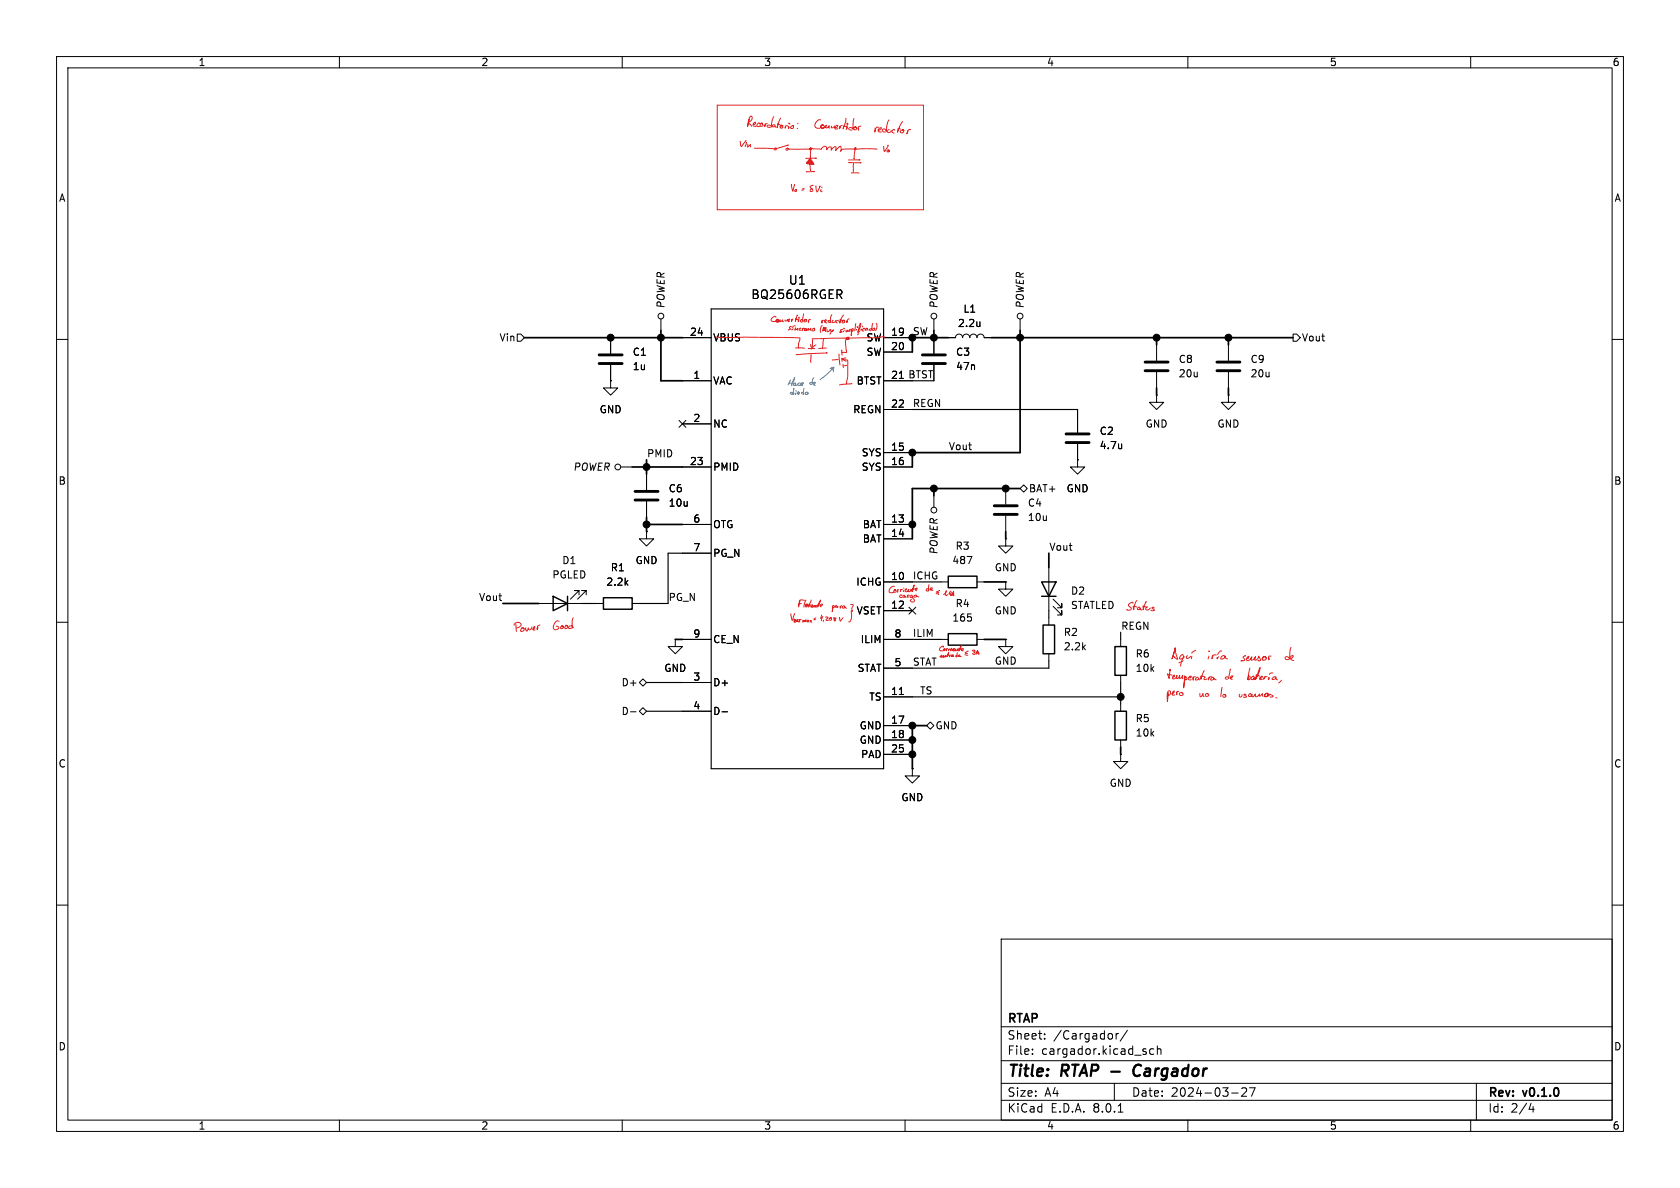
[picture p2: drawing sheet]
<svg xmlns="http://www.w3.org/2000/svg" width="297mm" height="210mm" viewBox="0 0 297 210" stroke-linecap="round" stroke-linejoin="round" font-family="sans-serif">
<g fill="none" stroke="#000" stroke-width=".18">
<path d="M10 10h277v190h-277zM12 12h273v186h-273zM60 10v2M110 10v2M160 10v2M210 10v2M260 10v2M10 60h2M91.4 59.1h.7l.6 .6-.6 .6h-.7zM107.9 59.7v2.8M116.8 56.4v2M120.6 59.7h5.1"/>
<path d="M148 51.2h.6l.2 .3-.1 .5h-.7M148.3 52l.5 .8M156.2 59.7h5.1M165.1 56.4v2M165.1 59.7v2.8M167.6 59.7h1.3a.64 .64 0 0 1 .6-.6 .64 .64 0 0 1 .7 .6 .64 .64 0 0 1 .6-.6 .64 .64 0 0 1 .6 .6 .64 .64 0 0 1 .7-.6 .64 .64 0 0 1 .6 .6 .64 .64 0 0 1 .7-.6 .64 .64 0 0 1 .6 .6h1.3M173.2 56.9v.8M173.2 57.6v.1M180.3 56.4v2M228.6 59.1h.6l.7 .6-.7 .6h-.6zM285 60h2M107.9 67.3v1.3h1.3l-1.3 1.3-1.2-1.3h1.2"/>
<path d="M107.9 67.3h.1M107.9 64.5v2.8M120 74.3l1.3 1.2M120.6 67.3h5.1M120.6 74.9h5.1M121.3 74.3l-1.3 1.2M156.2 67.3h5.1M156.2 62.2h5.1M156.2 72.4h5.1M165.1 64.5v2.8M190.5 73.7v2.8M190.5 78.5v2.8"/>
<path d="M198.3 78.5v.8M198.3 79.2l-.1 .1M204.5 69.9v1.2h1.2l-1.2 1.3-1.3-1.3h1.3M204.5 69.9h.1M204.5 61v2.8M204.5 65.8v2.8M217.2 69.9v1.2h1.2l-1.2 1.3-1.3-1.3h1.3M217.2 69.9h.1M217.2 61v2.8M217.2 65.8v2.8M109.7 82.6h2.1M114.3 94v1.3h1.3l-1.3 1.2-1.3-1.2h1.3"/>
<path d="M114.3 94h.1M114.3 83.8v2.8M114.3 88.6v2.8M120.6 92.7h5.1M120.6 82.6h5.1M120.6 97.8h5.1M156.2 92.7h5.1M156.2 95.3h5.1M156.2 80h5.1M156.2 82.6h5.1M165.1 87.6v2.1M171 98.4h.8l-.5 1.2"/>
<path d="M177.8 95.3v1.2h1.3l-1.3 1.3-1.3-1.3h1.3M177.8 95.3h.1M177.8 86.4v2.8M177.8 91.2v2.8M180.3 86.4l.7-.7 .6 .7-.6 .6zM190.5 81.3v1.3h1.3l-1.3 1.2-1.3-1.2h1.3M190.5 81.3h.1M10 110h2M95.2 106.7h7.7M102.4 105.2v-.8h-.8h.8l-1.6 1.5M103.6 105.2v-.8h-.7h.7l-1.5 1.5M105.4 106.7h1.3"/>
<path d="M111.8 106.7h1.2M119.4 113v1.3h1.2l-1.2 1.3-1.3-1.3h1.3M119.4 113h.1M120.6 113h5.1M156.2 102.9h5.1M156.2 108h5.1M156.2 118.1h5.1M156.2 113h5.1M160.7 107.3l1.2 1.3M161.9 107.3l-1.2 1.3M166.4 102.9h1.2M166.4 113h1.2"/>
<path d="M172.7 102.9h1.3M172.7 113h1.3M177.8 102.9v1.2h1.3l-1.3 1.3-1.3-1.3h1.3M177.8 102.9h.1M177.8 113v1.3h1.3l-1.3 1.3-1.3-1.3h1.3M177.8 113h.1M185.4 100.3v7.7M185.4 109.2v1.3M185.4 115.6v1.2M186.2 107.2l1.5 1.5v-.7v.7h-.8M186.2 105.9l1.5 1.5v-.7v.7h-.8M198.1 113v1.3"/>
<path d="M198.1 119.4v1.3M285 110h2M111.5 125.8h.9M113 125.7l.7-.6 .6 .6-.6 .7zM113 120.7l.7-.7 .6 .7-.6 .6zM120.6 120.7h5.1M120.6 125.7h5.1M127.7 125.8h.9M156.2 123.2h5.1M156.2 128.3h5.1M156.2 130.8h5.1M156.2 133.4h5.1"/>
<path d="M159 122.8h.7M161.3 135.9v1.3h1.3l-1.3 1.2-1.3-1.2h1.3M161.3 135.9h.1M164.5 127.6l.6 .7-.6 .6-.7-.6zM198.1 133.4v1.2h1.3l-1.3 1.3-1.3-1.3h1.3M198.1 133.4h.1M198.1 124.5v1.2M198.1 130.8v1.3M10 160h2M285 160h2M177 166h108v32h-108zM60 198v2"/>
<path d="M110 198v2M160 198v2M177 194.5h108M177 191.5h108M177 187.5h108M177 181.5h108M182.5 186.3v.1M182.5 185.5v.1M184.7 183.6v.1M184.7 182.8v.1M197 191.5v3M197.3 182.7v1"/>
<path d="M197.7 196.6h.8M197.7 182.7l-.2 .1-.2 .2M199.3 182.1l-1.3 2M204 185.5l-.5-.1-.3 .3v.4l.2 .2h.6M204.6 185.5l.2-.1 .4 .1v.9M204.6 184.9v1.5M210 198v2M217.7 193.2h1.2M219.5 192.4l.6-.1 .2 .1 .1 .3-.9 1.1h.9M220.9 192.3h1l-.7 1.5M260 198v2M261 191.5v6.5"/>
<path d="M270.7 195l-.4 1.1h.9M271 195.6v1"/>
<circle cx="116.8" cy="55.9" r=".51"/>
<circle cx="165.1" cy="55.9" r=".51"/>
<circle cx="180.3" cy="55.9" r=".51"/>
<circle cx="109.2" cy="82.6" r=".51"/>
<circle cx="165.1" cy="90.2" r=".51"/>
</g>
<path d="M201.4 188.2a1.13 1.13 0 0 0-1 .7 1.13 1.13 0 0 0 .2 1.2l.3 .1 .5-.1" fill="none" stroke="#000" stroke-width=".4"/>
<path d="M97.8 105.4l2.5 1.3-2.5 1.3zM100.3 105.4v2.6M106.7 105.7h5.1v2h-5.1zM167.6 101.9h5.1v2h-5.1zM167.6 112h5.1v2h-5.1zM184.1 102.9h2.6l-1.3 2.5zM184.1 105.4h2.6M184.4 110.5h2v5.1h-2zM197.1 114.3h2v5.1h-2zM197.1 125.7h2v5.1h-2z" fill="none" stroke="#000" stroke-width=".25"/>
<g fill="none" stroke="#000" stroke-width=".51">
<path d="M105.9 64.3h4.1M105.9 62.7h4.1M163.1 64.3h4M163.1 62.7h4M188.5 76.7h4M188.5 78.2h4M202.4 64h4.1M202.4 65.5h4.1M215.1 64h4.1M215.1 65.5h4.1M112.3 88.4h4M112.3 86.9h4"/>
<path d="M175.8 89.4h4M175.8 90.9h4"/>
</g>
<g fill="none" stroke="#000" stroke-width=".2">
<path d="M125.7 54.6h30.5v81.3h-30.5zM161.3 72.4h29.2v1.3M161.3 67.3h3.8M120.6 97.8h-2.5v8.9h-5.1M102.9 106.7h2.5M161.3 102.9h5.1M161.3 113h5.1M185.4 116.8v1.3h-24.1M185.4 108v1.2M198.1 111.8v1.2M114.3 120.7h6.3M114.3 125.7h6.3"/>
<path d="M161.3 123.2h36.8M198.1 120.7v3.8"/>
</g>
<g fill="none" stroke="#000" stroke-width=".3">
<path d="M92.7 59.7h27.9M116.8 58.4v8.9h3.8M165.1 58.4v1.3M167.6 59.7h-6.3v2.5M175.3 59.7h53.3M180.3 58.4v21.6h-19v2.6M204.5 59.7v1.3M217.2 59.7v1.3M204.5 68.6v1.3M217.2 68.6v1.3M111.8 82.6h8.8M114.3 81.3v2.5"/>
<path d="M114.3 91.4v2.6M114.3 92.7h6.3M165.1 86.4v1.2M177.8 94v1.3M180.3 86.4h-19v8.9M185.4 97.8v2.5M88.9 106.7h6.3M119.4 113h1.2M174 113h3.8M174 102.9h3.8M163.8 128.3h-2.5v7.6M198.1 132.1v1.3"/>
</g>
<g fill="#000" stroke="#000" stroke-width=".18">
<circle cx="107.9" cy="59.7" r=".61"/>
<circle cx="116.8" cy="59.7" r=".61"/>
<circle cx="161.3" cy="59.7" r=".61"/>
<circle cx="165.1" cy="59.7" r=".61"/>
<circle cx="180.3" cy="59.7" r=".61"/>
<circle cx="204.5" cy="59.7" r=".61"/>
<circle cx="217.2" cy="59.7" r=".61"/>
<circle cx="114.3" cy="82.5" r=".61"/>
<circle cx="114.3" cy="92.7" r=".61"/>
<circle cx="161.3" cy="92.7" r=".61"/>
<circle cx="161.3" cy="80" r=".61"/>
<circle cx="165.1" cy="86.4" r=".61"/>
<circle cx="177.8" cy="86.4" r=".61"/>
<circle cx="161.3" cy="130.8" r=".61"/>
<circle cx="161.3" cy="133.3" r=".61"/>
<circle cx="161.3" cy="128.3" r=".61"/>
<circle cx="198.1" cy="123.2" r=".61"/>
</g>
<g fill="none" stroke="#e02020" stroke-width=".18">
<path d="M126.8 18.6h36.5v18.5h-36.5zM131.9 24.8l-.8 1.1a.78 .78 0 0 1-.3-.9M131.9 25.2l-.2 .7 .1-.1M132.2 25.5l-.1 .5 .6-.5v.5M132.5 21.1l-.3 1.3 .1-.8a1.09 1.09 0 0 1 .5-1.1 .79 .79 0 0 1-.5 1.2l.5 .6M133.3 22l.2-.1a.16 .16 0 0 0 .1-.2 .16 .16 0 0 0-.2-.1 .38 .38 0 0 0-.3 .5 .38 .38 0 0 0 .6 .2M133.4 26.2l3.4 .1M134.3 21.8h-.1a.33 .33 0 0 0-.4 .2 .33 .33 0 0 0 .2 .4 .33 .33 0 0 0 .4-.1h.1M134.8 21.9a.26 .26 0 0 0-.4 0 .26 .26 0 0 0 .1 .4 .26 .26 0 0 0 .3-.3l-.1-.2-.1 .1M135.7 21.9a.42 .42 0 0 0-.5 .5l.1-.5M136.8 20.7v-.1a2.88 2.88 0 0 0-.4 1.8 .37 .37 0 0 0-.4-.3 .37 .37 0 0 0-.3 .3l.5 .1M137 22.2a.23 .23 0 0 0-.3-.2 .23 .23 0 0 0-.1 .4l.4-.1 .3 .2"/>
<path d="M137.2 26.2a.19 .19 0 0 1-.1 .3 .19 .19 0 0 1-.2-.1 .19 .19 0 0 1 .2-.2l.1 .1M138 20.9l-.6 1.7v-.7l.5 .2M138.4 22.2a.26 .26 0 0 0-.4 0 .26 .26 0 0 0 0 .3 .26 .26 0 0 0 .4 0v-.1a.23 .23 0 0 0-.2-.2 .23 .23 0 0 0-.2 .1l.1 .1M138.9 22.4l-.1 .3a.33 .33 0 0 1 .3-.5 .34 .34 0 0 1 .3 .6l.1-.3M139.3 25.6l-2.1 .7M139.3 26.2a.23 .23 0 0 1 0 .4 .23 .23 0 0 1-.3-.2 .23 .23 0 0 1 .3-.2v.1M139.5 21.9v-.2l.2 .2M139.9 32.6l.3 1.2 .3-1.1M140.1 22.2h.1a.26 .26 0 0 1 0 .4 .26 .26 0 0 1-.4-.1 .27 .27 0 0 1 .2-.3 .27 .27 0 0 1 .3 .1h-.1M140.8 33.5a.17 .17 0 0 1 .1 .2 .17 .17 0 0 1-.3 .1 .17 .17 0 0 1-.1-.2l.2-.1 .1 .1M141 22.7h-.1M141 21.8h.1"/>
<path d="M141.9 33.4h.2M142.1 33.6h-.4M143.1 28.4l.1-.3-.5 .7 .5-.6-.4 .7 .5-.5-.3 .5 .3-.4-.2 .5 .4-.4-.3 .4 .3-.3v.3l.2-.2-.1 .2 .1 .1M143.2 29.1l.1 1.1M143.2 26.3l-3.7 .1M143.3 28.1l.6 .9-1.2-.1a.17 .17 0 0 1-.2-.1 .17 .17 0 0 1 .2-.2l.4-.5M143.4 26.3l-.2 1.6M143.4 26.4a.17 .17 0 0 0-.2-.2 .17 .17 0 0 0-.1 .2 .17 .17 0 0 0 .3 .1 .16 .16 0 0 0 .1-.3 .16 .16 0 0 0-.3 0 .16 .16 0 0 0 0 .2M143.6 26.2h-.1l1.7 .2a.57 .57 0 0 1 .9-.4v.5a.57 .57 0 0 1 .8-.4v.4a.64 .64 0 0 1 .9-.5l-.1 .6a1.17 1.17 0 0 1 .9-.7v.9l.3-.4h6.1M143.7 32.8a.31 .31 0 0 0-.4 .1 .31 .31 0 0 0 .2 .5 .25 .25 0 0 1 .2 .2 .25 .25 0 0 1-.2 .3 .25 .25 0 0 1-.3-.3l.4-.2M144 30.4h-1.4M144.2 28h.1h-1.8"/>
<path d="M144.3 32.9l.2 1 .5-1-.1 .1M145.1 21.2h-.1a.88 .88 0 0 0-.8 .5 .88 .88 0 0 0 .1 .9l.6 .1M145.2 33.6a.14 .14 0 0 0-.1 .2 .14 .14 0 0 0 .2 0M145.3 33.1h.1M145.5 22.2v-.1a.32 .32 0 0 0-.5 .2 .32 .32 0 0 0 .5 .4 .32 .32 0 0 0 .1-.6 .29 .29 0 0 0-.5 .3 .29 .29 0 0 0 .5 .2l.3-.2 .2-.3a.28 .28 0 0 0 0 .5 .28 .28 0 0 0 .4-.3l.1-.1-.1 .4h.2M147.5 22.3a.27 .27 0 0 1-.2 .3 .27 .27 0 0 1-.3-.3M147.6 22.5a.27 .27 0 0 0 .4 0 .27 .27 0 0 0 0-.4 .34 .34 0 0 0-.4 .3 .34 .34 0 0 0 .4 .4l.1-.1M148.9 22.2l-.3 .1-.2 .5 .1-.4M149.5 20.9v.6l-.5 1.3 .1-.2a.33 .33 0 0 1 .3-.4 .33 .33 0 0 1 .3 .4l-.1 .3 .1-1.2 .2 .3M150 28.3h2.1h-.2M150.1 28.7l2 .1M150.5 30.6h1.4"/>
<path d="M150.9 28.9l-.1 1.5M151 21l-.2 .6v1.2a.37 .37 0 0 0-.4-.3 .37 .37 0 0 0-.3 .4l.5 .1M151 26.3l.2-.1a.14 .14 0 0 1 .1 .2 .15 .15 0 0 1-.3 0l.2-.3 .1 .2M151.1 26.4l-.1 1.7M151.4 22.6a.26 .26 0 0 0-.4 0 .26 .26 0 0 0 .1 .4 .26 .26 0 0 0 .3-.2 .27 .27 0 0 0-.2-.4 .27 .27 0 0 0-.3 .4M152.2 22.3a.45 .45 0 0 0-.5 .2 .45 .45 0 0 0 .1 .5l-.1-.3M155.3 22.6a.31 .31 0 0 0-.4-.1 .31 .31 0 0 0-.1 .4l-.2 .5 .1-.7M155.4 23.1l.1-.2a.21 .21 0 0 0 .3-.1 .21 .21 0 0 0-.1-.2 .4 .4 0 0 0-.5 .4 .4 .4 0 0 0 .6 .3M157 25.7l-.1 .3-.5 .8-.2-.9M157.2 21.2a4 4 0 0 0-.5 2 .32 .32 0 0 0-.3-.4 .32 .32 0 0 0-.3 .4l.4 .2M157.2 26.6a.2 .2 0 0 1-.1 .3 .2 .2 0 0 1-.3-.2 .2 .2 0 0 1 .3-.2l.1 .2M157.2 22.9h-.1a.3 .3 0 0 0-.2 .5 .3 .3 0 0 0 .5-.1l.2-.2"/>
<path d="M158.2 23h-.1a.29 .29 0 0 0-.4 .2 .29 .29 0 0 0 .4 .3M159.5 23h.1a.3 .3 0 0 1 .1 .4 .3 .3 0 0 1-.4 .1 .33 .33 0 0 1 0-.5 .33 .33 0 0 1 .5 .1M159.5 21.5l-.4 .7-.4 1.2v-.5a.22 .22 0 0 1 .3-.2 .22 .22 0 0 1 .2 .2M161 22.9a.69 .69 0 0 0-.7 .8l.2-.6M126.6 59.6l14.6 .1a.23 .23 0 0 1 .2 .1 .23 .23 0 0 1 0 .3l-.1 .2a1.16 1.16 0 0 0-.1 1.2M137.2 56.1l-.1-.1a.66 .66 0 0 0-.7 .7l.4 .1 .4-.1M137.5 56.6l.1-.1a.22 .22 0 0 0-.4 .1 .22 .22 0 0 0 .2 .3 .2 .2 0 0 0 .2-.2 .2 .2 0 0 0-.3-.2 .2 .2 0 0 0 0 .4h.4l.2-.4a.23 .23 0 0 0 .1 .4 .23 .23 0 0 0 .3-.3l.1-.1-.1 .3 .2 .1M138.8 56.6a.23 .23 0 0 0 .3 .2 .23 .23 0 0 0 .1-.3 .18 .18 0 0 0 .2 .2 .18 .18 0 0 0 .1-.3 .23 .23 0 0 0-.2 .3 .23 .23 0 0 0 .3 .2M139.9 57.8a.19 .19 0 0 0-.3 .1 .19 .19 0 0 0 .2 .2l-.4 .2M140.2 56.4l-.3 .4 .1-.3M140.2 58.1l-.2 .2v-.1M140.6 57.6h-.3l-.2 .4"/>
<path d="M140.7 57.9l-.2 .4 .5-.3 .1 .4M141 55.8l-.4 1 .1-.3a.31 .31 0 0 1 .3 0 .31 .31 0 0 1 .1 .4l.1-.8M141.6 58.1a.2 .2 0 0 0-.3-.1 .2 .2 0 0 0-.1 .3 .2 .2 0 0 0 .3 .1h.1M142.1 55.5l-.2 1.2a.22 .22 0 0 0-.2-.2 .22 .22 0 0 0-.3 .2 .22 .22 0 0 0 .3 .2h.2M142.2 58.1a.27 .27 0 0 0-.3 0 .27 .27 0 0 0-.1 .3l.1-.3M142.6 58.3a.16 .16 0 0 0-.2-.2 .16 .16 0 0 0-.1 .2 .16 .16 0 0 0 .2 .1 .18 .18 0 0 0-.1-.3 .18 .18 0 0 0-.2 .1 .18 .18 0 0 0 .2 .2h.3l.2-.3v.2h.1l.4-.3-.1 .3 .1 .1M142.6 56.6a.27 .27 0 0 0-.3 0 .27 .27 0 0 0-.1 .3 .25 .25 0 0 0 .4-.1 .25 .25 0 0 0-.2-.3l-.1 .1M143.3 56.5l-.3 .1-.1 .4v-.4M143.9 58a.25 .25 0 0 1 .1 .4 .25 .25 0 0 1-.4-.1l.3-.2 .1 .1M145.3 57.6l-.2 .5v.7M145.6 56.7a.28 .28 0 0 0-.3 .1 .28 .28 0 0 0 0 .3v-.4M145.6 57.8l-.1 .7 .2-.6a.26 .26 0 0 0-.2 .3 .26 .26 0 0 0 .4 .2 .26 .26 0 0 0 .1-.4v-.1l-.1 .3 .1 .4"/>
<path d="M145.7 59.9l-.2 .4-.1 1.3M145.8 56.9l.3-.3a.24 .24 0 0 0-.4 .2 .24 .24 0 0 0 .3 .3h.2M146.6 58.3a.24 .24 0 0 1-.1 .4 .25 .25 0 0 1-.3-.4h.1M146.9 58.3v-.1a.26 .26 0 0 0 .1 .4 .26 .26 0 0 0 .3-.3l-.6 .8M147.1 55.6l-.3 .6 .1 .8-.1-.1a.2 .2 0 0 0-.2-.3 .2 .2 0 0 0-.2 .3l.5 .1M147.7 56.6a.29 .29 0 0 1-.2 .4 .29 .29 0 0 1-.4-.2l.2-.1M148.2 56.8a.23 .23 0 0 0-.3-.1 .23 .23 0 0 0 .1 .4M148.9 58.3h.1a.23 .23 0 0 0-.4 .1 .23 .23 0 0 0 .3 .3h-.5h.2M149.1 55.7l-.4 .5-.2 .9v-.6l.4 .2M149.3 58.5l-.2 .1M149.3 58.1l-.1-.1v.2M149.3 56.7a.24 .24 0 0 0-.3 0 .24 .24 0 0 0 0 .4 .24 .24 0 0 0 .3-.1 .24 .24 0 0 0 0-.3 .24 .24 0 0 0-.3 0v.1"/>
<path d="M149.6 58.3v.4l.3-.3v.1h.2l.2-.3-.1 .2 .1 .2M149.7 59.8a4.9 4.9 0 0 0-.1 2.4v.1h-.7M149.7 59.7a.21 .21 0 0 1 .3 0 .21 .21 0 0 1 0 .3 .21 .21 0 0 1-.3-.1 .19 .19 0 0 1 .2-.2 .19 .19 0 0 1 .1 .3 .19 .19 0 0 1-.3 0 .23 .23 0 0 1 0-.4 .23 .23 0 0 1 .4 .2M150.1 56.4l-.3 .2-.1 .4v-.3M150.6 58.2l-.1 1.1v-.7a.27 .27 0 0 1 0-.3 .27 .27 0 0 1 .3-.2v.3l-.2 .1M151.3 57.3l-.2 1.2M151.4 58.3h.1M151.5 57.9l.1-.1v.1M151.7 58.4a1.2 1.2 0 0 0 .4-1.3l-.2 .4-.3 1.7M152 58.5l-.4 .2M152.3 58.2l-.1 .2 .1-.1M152.5 57.6v.2"/>
<path d="M152.8 58.1h-.1a.25 .25 0 0 0-.2 .1 .25 .25 0 0 0 .1 .3h.1M153.3 58.2v-.2l-.2 .1-.2 .2 .5-.1v.2M154.3 57.2l-.2 1.1a.19 .19 0 0 0-.2-.2 .19 .19 0 0 0-.2 .2 .19 .19 0 0 0 .3 .2M154.6 58a.22 .22 0 0 1 0 .4 .22 .22 0 0 1-.4-.2l.3-.2 .1 .1M154.9 57.2l.1 .6-.2 .7M156.4 59.6l-1.7 .1-11.1 .2M140.7 61.5l1.5 .1M142.9 61.6h1.1M143.3 60.9a.37 .37 0 0 0 .2 .5 .37 .37 0 0 0 .5-.3l.2-.1M143.4 62.8v1.3M143.6 60l-.1 1.7M146.1 62.4h.1l-5.4 .3"/>
<path d="M146.1 61.5l-1.4 .1M148.2 63.6h-1.1M148.3 62.6l.2 1.9M148.8 61.9l.1 .9M148.8 63.4l.1 .5M148.9 63.6l1 .1v2.7l-.3 1.4M149 64.4l.1 .6M149.5 63.3l-.6 .2 .7 .4M149.7 64.6l-.6 .1M150.6 67.8l-2.2 .3M90.9 110.5a.65 .65 0 0 1 .6-.5 .65 .65 0 0 1 .6 .5l-.3 .3-.5 .2M91.2 110.3l.1 1.3"/>
<path d="M92.3 111a.3 .3 0 0 1 .4 .2 .3 .3 0 0 1-.3 .4 .24 .24 0 0 1-.3 0 .24 .24 0 0 1 0-.4l.3-.2 .2 .2M94 110.8a.31 .31 0 0 1-.1 .5 .31 .31 0 0 1-.5-.2v-.1l-.2 .5a.34 .34 0 0 1-.2-.5M94.2 111.2a.35 .35 0 0 0 .3-.4h-.1a.29 .29 0 0 0-.2 .4 .29 .29 0 0 0 .4 .1M95.5 110.5l-.5 .2v.6l.1-.5M98.8 109.9v-.1a.56 .56 0 0 0-.8 .5 .54 .54 0 0 0-.2 .7 .54 .54 0 0 0 .5 .3 .31 .31 0 0 0 .5-.3 .31 .31 0 0 0-.5-.3M99.3 110.7h.1a.23 .23 0 0 1 .2 .2 .23 .23 0 0 1-.3 .2 .23 .23 0 0 1-.2-.2l.2-.3 .2 .2M100 110.5a.28 .28 0 0 1 .3 .2 .28 .28 0 0 1-.1 .4 .28 .28 0 0 1-.4-.1l.1-.2a.2 .2 0 0 1 .1-.2 .2 .2 0 0 1 .3 .1v.1M101.4 109.2a2.14 2.14 0 0 0-.1 1.8 .38 .38 0 0 0-.4-.4 .38 .38 0 0 0-.4 .4l.3 .1 .5-.2M140.4 109.5v.4v-.2a.16 .16 0 0 1 .1-.3 .13 .13 0 0 1 .1 .2h-.1a.18 .18 0 0 1 .2 .3 .18 .18 0 0 1-.3 .1v-.1M140.5 108.5l-.4 1.1a.61 .61 0 0 1-.2-.7l-.1-.4M140.9 109.6l-.1 .3 .2-.4 .1 .4-.1-.1M141.3 106.7h.4"/>
<path d="M141.4 109.6v.3M141.6 109.5l-.4 .1M142 109.7l-.1 .3 .3-.3 .1 .1 .2-.2-.1 .3M142.2 106.1a.62 .62 0 0 0-.7 0 .62 .62 0 0 0-.3 .7v.5l.3-1.1M142.4 107a.19 .19 0 0 1 .3 .1 .19 .19 0 0 1-.2 .2 .19 .19 0 0 1-.1-.3 .21 .21 0 0 1 .1-.2 .21 .21 0 0 1 .3 .1l-.2 .2M142.5 106.1l-.3 .6-.1 .6M142.8 109.8h.1a.16 .16 0 0 0-.2-.1 .16 .16 0 0 0-.1 .2 .16 .16 0 0 0 .3 0v-.1l.1 .1M143.2 109.7l.3 .3M143.4 106.1l-.4 1.2v-.5l.3 .2M143.5 109.7l-.3 .3M144.2 109.5l-.3 .1M144.2 109.2l-.3 .2"/>
<path d="M144.9 107l-.2-.2-.1 .5 .5-1.2a1.57 1.57 0 0 1-.9 1.2l.1-.3-.3 .3h-.1l.1-.3-.4 .3v-.2a.16 .16 0 0 1 0 .2 .16 .16 0 0 1-.3-.1 .16 .16 0 0 1 .1-.2l.2-.1 .1 .2M145.1 107.1l.3-.3a.25 .25 0 0 0-.3 .1 .25 .25 0 0 0 0 .4M145.2 108.8l-.1 .5h.2M145.5 109l-.3 .7M145.6 109.6l-.1 .3M146 109.1a.21 .21 0 0 1 .3-.1 .21 .21 0 0 1 .1 .3 .21 .21 0 0 1-.3 .1 .19 .19 0 0 0 .1 .3 .19 .19 0 0 0 .2-.1M146.8 109.3a.21 .21 0 0 1 .2 .3 .21 .21 0 0 1-.4 0 .21 .21 0 0 1 .1-.3l.2-.1v.1M147.2 107.2l-.1 .9 .1-.8a.17 .17 0 0 1 .2-.2 .17 .17 0 0 1 .2 .1 .17 .17 0 0 1-.2 .2h-.1M147.7 109.3l-.3-.1 .2 .3a.16 .16 0 0 1 .1 .2 .16 .16 0 0 1-.2 0 .16 .16 0 0 1 0-.2l.3-.2M148 107.2a.16 .16 0 0 0-.1-.2 .16 .16 0 0 0-.2 .2 .16 .16 0 0 0 .2 .2l.2-.2v.2M148.4 109.2l.2 .6 .4-.6M148.8 107.1h-.1l-.2 .4v-.3"/>
<path d="M149.3 107.3a.2 .2 0 0 0-.3-.1 .2 .2 0 0 0 0 .3 .2 .2 0 0 0 .3-.1l.4 .1M150.4 106.8a.31 .31 0 0 1 .4 .2 .31 .31 0 0 1-.2 .4l.1 .6a.26 .26 0 0 0-.3 .2 .26 .26 0 0 0 .1 .3 1.11 1.11 0 0 1-.5 1.4M158.1 103.7a.69 .69 0 0 0-.7 .3 .69 .69 0 0 0-.1 .8l.7-.1M158.2 104.3a.23 .23 0 0 1 .2 .3 .23 .23 0 0 1-.3 .1 .23 .23 0 0 1 0-.4l.1-.1 .1 .2M158.9 104.3h-.2v.4v-.4M159.4 105.3v-.1a.25 .25 0 0 0-.3 0 .25 .25 0 0 0-.1 .4 .25 .25 0 0 0 .4 0h.1M159.5 104.2a.25 .25 0 0 0-.3 .1 .25 .25 0 0 0 0 .3l.1-.3M159.7 104.4v.2M159.8 104h.1M159.9 105.3a.2 .2 0 0 0-.2 0 .2 .2 0 0 0-.1 .3 .2 .2 0 0 0 .3 0l.1-.2v.1h.2M160.8 105.2a.23 .23 0 0 0-.4 .1 .23 .23 0 0 0 .1 .3l-.1-.3M161.3 105.5a.24 .24 0 0 0-.3-.3 .24 .24 0 0 0 0 .4 .24 .24 0 0 0 .3-.1h-.1l.1 .2a.37 .37 0 0 1 .4 .4 .37 .37 0 0 1-.4 .4 .37 .37 0 0 1-.4-.4l.2-.1"/>
<path d="M161.7 104.1a.21 .21 0 0 0-.3 0 .21 .21 0 0 0 0 .3l-.1 .1 .3-1.1a1.07 1.07 0 0 1-.5 1.1v-.3a.29 .29 0 0 1-.2 .3 .29 .29 0 0 1-.4-.1l.2-.2-.1 .1a.31 .31 0 0 1-.3 .3 .31 .31 0 0 1-.2-.4l.2-.1-.2 .2M161.9 104.2l.2-.1a.21 .21 0 0 0-.3 .1 .21 .21 0 0 0 .3 .2M162 105.4v-.1a.21 .21 0 0 0-.3-.1 .21 .21 0 0 0 0 .4l.3-.1v-.2l.4 .2M164.2 103.4v1a.22 .22 0 0 0-.2-.3 .22 .22 0 0 0-.2 .2 .22 .22 0 0 0 .3 .2h.1M164.6 104.3l-.1-.1a.19 .19 0 0 0 .3-.1 .19 .19 0 0 0-.1-.2 .19 .19 0 0 0-.2 .1 .33 .33 0 0 0 .1 .3 .33 .33 0 0 0 .3 .1M165.5 104.9l.5 .1M166.1 104.4l-.5 .2 .3 .2M166.7 114.4l.1-.1a.56 .56 0 0 0-.6 .7h.5M166.8 105.1l.5-.7-.2 .8M166.9 114.8v-.1a.16 .16 0 0 1 .1 .3 .16 .16 0 0 1-.3 0 .18 .18 0 0 1 .2-.3l.2 .1M167.5 105.1l-.1 .2M167.6 114.7l-.2-.1-.1 .5v-.3"/>
<path d="M168 104.5a.33 .33 0 0 0-.1 .5h.2M168.2 115.8l-.2 .1-.1 .2a.22 .22 0 0 0-.2-.3 .22 .22 0 0 0-.2 .3l.2-.7-.4 .7h-.2v-.3l-.3 .4v-.4l-.1 .2a.2 .2 0 0 1-.2 .2 .2 .2 0 0 1-.2-.1 .2 .2 0 0 1 .2-.3l-.1 .3h-.2M168.2 104.7l-.2 .6M168.2 114.7l-.1 .3v-.1a.21 .21 0 0 0-.3-.2 .21 .21 0 0 0-.1 .3v-.2M168.5 116a.17 .17 0 0 0 0-.2 .17 .17 0 0 0-.2 0 .17 .17 0 0 0 0 .3l.2-.2 .1 .1M168.6 104.6l-.3 .7 .3-.7v.7l-.3-.3M169.2 115.4v.6l-.1-.1-.2 .1 .3 .1M169.6 115.9h.1a.16 .16 0 0 0-.3-.1 .14 .14 0 0 0 0 .2l.3-.1 .2 .2M169.8 114.7h-.1l-.1 .3 .4-.9a1.05 1.05 0 0 1-.7 .9l.1-.3a.31 .31 0 0 1-.2 .3 .31 .31 0 0 1-.3-.1l.1-.2a.3 .3 0 0 1-.3 .3 .3 .3 0 0 1-.3-.2l.2-.2a.16 .16 0 0 1 0 .2 .16 .16 0 0 1-.2 .1M170 114.9a.18 .18 0 0 0 .3-.1 .18 .18 0 0 0-.2-.2 .18 .18 0 0 0-.2 .2l.1 .2 .3 .1M170.6 115.7l.5 .1M171.2 115.1l-.6 .3 .4 .1"/>
<path d="M171.9 115.1a.19 .19 0 0 1 .2-.2 .19 .19 0 0 1 .2 .1 .19 .19 0 0 1-.1 .2h-.1a.23 .23 0 0 1 .3 .2 .23 .23 0 0 1-.1 .3 .23 .23 0 0 1-.3-.2M172.8 115.1l-.2 .5 .2-.6 .3 .7-.3-.3M200.3 106.6v-.1h-.3a.47 .47 0 0 0-.4 .7 .37 .37 0 0 1 .3 .2 .37 .37 0 0 1-.1 .4l-.4 .1-.2-.1h.1M201 106.2l-.4 .6-.1 1-.2-.6a.25 .25 0 0 1 .5 0l.2 .1M201.5 107.5a.21 .21 0 0 0-.3-.1 .21 .21 0 0 0 .1 .4l.3-.2v.2h.4M202.6 106.4l-.5 1.4v-.7l.8 .2a.29 .29 0 0 0-.3 .4 .29 .29 0 0 0 .5 .1l.2-.3M204 107.5a.15 .15 0 0 0-.2-.2 .15 .15 0 0 0 0 .3l.3 .3h-.6M206.9 118.6l-.1-.3-.1 1.6-.4-.8 .9 .3M207.5 119.7l.1-.3a.32 .32 0 0 0-.3 .3 .32 .32 0 0 0 .2 .3 .56 .56 0 0 0 .6-.6l-.1 .1a.27 .27 0 0 0 .1 .5 .27 .27 0 0 0 .4-.3v-.2a.23 .23 0 0 0-.1 .3 .23 .23 0 0 0 .3 .1l.4-.5-.1 .5 .1 .1M207.8 114.6l-.6 1.9 .6-2 .1 1.1 .3 .9-.6-.4v.1M209.2 116.8l-.8 .4M209.3 116.1l-.1-.2a.23 .23 0 0 0-.2-.2 .23 .23 0 0 0-.2 .2l-.3 .5a.6 .6 0 0 0 .8-.3l-.4 .7-.2 .9"/>
<path d="M209.6 119.7l-.4 1.9 .2-2.1a.33 .33 0 0 1 .4 .3 .33 .33 0 0 1-.3 .4l.1-.1M209.9 115.9a.25 .25 0 0 0-.2 .4 .25 .25 0 0 0 .4 0l.4-.3M210.3 119.8l.3-.2a.33 .33 0 0 0-.4 .1 .33 .33 0 0 0 .1 .5h.3M210.7 116l-.1 .4M211 119.7l-.1 .2 .1 .3v-.2a.26 .26 0 0 1 .1-.3 .26 .26 0 0 1 .3 0M211.4 115l-.7 .5M211.9 119.9v.1a.28 .28 0 0 0-.4-.2 .28 .28 0 0 0 0 .4l.5-.2v.2M212.9 118.6l-.6 1.5v-.6a.55 .55 0 0 1 .7 .2v.1a.22 .22 0 0 0-.1 .3 .22 .22 0 0 0 .3 0l.2-.1M213.7 116l-.1 .5M213.7 115.2l.1-.2-.1 .2M214.2 119.6l-.4 .1-.2 .5 .2-.4M214.6 119.9l-.1-.1a.33 .33 0 0 0-.3 .1 .33 .33 0 0 0-.1 .3h.3a.3 .3 0 0 1 .3-.2 .3 .3 0 0 1 .3 .2"/>
<path d="M215 115.8a.55 .55 0 0 0-.6 .1 .55 .55 0 0 0-.1 .6l.1-.5M215.5 116.1l-.3 .4v-.3M216 115.1l-.4 .1-.3 .5M216.5 116a.42 .42 0 0 0-.5 0 .42 .42 0 0 0-.1 .5 .51 .51 0 0 0 .7-.5l.1 .3 .3 .2M217.5 118.4l-.3 1.5a.26 .26 0 0 0-.3-.3 .26 .26 0 0 0-.1 .4l.2 .1M217.6 119.8l.3-.2a.29 .29 0 0 0-.4 .2 .29 .29 0 0 0 .3 .3M220.2 116v-.1a.32 .32 0 0 0-.4 .2 .32 .32 0 0 0 .2 .4 .37 .37 0 0 1-.5 .3l.1-.1M220.7 116.4l.1-.3a.37 .37 0 0 0-.5 .2 .37 .37 0 0 0 .3 .5 .37 .37 0 0 0 .5-.3l.2-.3a.3 .3 0 0 0-.1 .5 .3 .3 0 0 0 .5-.2l.3-.4-.1 .1a.23 .23 0 0 0-.1 .3 .23 .23 0 0 0 .3 .1l.5-.6 .1 .3a.26 .26 0 0 1 .1 .4 .26 .26 0 0 1-.4 0M221 118.1l-.4 2v-.1a.3 .3 0 0 1 .1-.3 .3 .3 0 0 1 .3-.1 .29 .29 0 0 1 0 .4 .29 .29 0 0 1-.4 0M222.7 119.5l-.6-.2-.2 .8 .9-2.1a2.49 2.49 0 0 1-1.1 2.1l.1-.3-.1 .1a.26 .26 0 0 1-.3 .3 .26 .26 0 0 1-.2-.3l.2-.3a.24 .24 0 0 1 .3 0 .24 .24 0 0 1 0 .3M222.8 119.8a.2 .2 0 0 0 .3 0 .2 .2 0 0 0 0-.3l-.1 .1a.31 .31 0 0 0-.3 .2 .31 .31 0 0 0 .2 .3h.2M223.8 116.3a.32 .32 0 0 0-.3-.3 .32 .32 0 0 0-.3 .3 .31 .31 0 0 0 .4 .4 .31 .31 0 0 0 .1-.6l-.5 .2 .1 .2"/>
<path d="M224 119.6l-.4 .1-.2 .4 .3-.4M224.3 119.7l-.1 .5 .2-.4M224.7 116a.34 .34 0 0 0-.4 .1 .34 .34 0 0 0 0 .4v.1v-.3M225 119h-.4l-.2 .2M225.5 119.8h.1a.21 .21 0 0 0-.2-.2 .21 .21 0 0 0-.2 .1l-.3 .3a.54 .54 0 0 0 .7-.1l.2 .3M228.2 116.4l.2-.1a.22 .22 0 0 0 .2-.2 .22 .22 0 0 0-.1-.2 .46 .46 0 0 0-.4 .5 .46 .46 0 0 0 .6 .4M228.2 114.4l-.1 .4-.2 1.7a.36 .36 0 0 0-.3-.4 .36 .36 0 0 0-.4 .4l.6 .1M206.5 122.5l-.1 1.5-.1-.7a1.02 1.02 0 0 1 .4-1.2 .43 .43 0 0 1 .2 .5 .43 .43 0 0 1-.4 .3l.1-.1M207.2 122.7l.4-.5a.41 .41 0 0 0-.3 .7l.4-.1M208.4 122.3a.3 .3 0 0 0-.4 .1 .3 .3 0 0 0 .1 .4l-.1-.5M208.9 122.4a.28 .28 0 0 1 .1 .5 .28 .28 0 0 1-.4-.1 .28 .28 0 0 1 .1-.4l.3 .2M212.1 122.6l.1 .5a.52 .52 0 0 0 .5-.5v.4l.2 .1"/>
<path d="M213.5 122.6a.26 .26 0 0 1 .1 .5 .26 .26 0 0 1-.4-.2 .26 .26 0 0 1 .3-.3v.1M216 121.5l-.2 1.7M216.5 122.7a.25 .25 0 0 1 .2 .4 .25 .25 0 0 1-.4 .1 .25 .25 0 0 1 .1-.4l.2 .2M219.2 122.7a.27 .27 0 0 0-.1 .4 .27 .27 0 0 0 .4 .1 .27 .27 0 0 0 .1-.4M220.3 122.8h-.4l.1 .1a.21 .21 0 0 1 .3 .2 .21 .21 0 0 1-.2 .2 .21 .21 0 0 1-.2-.1M221.2 122.9a.22 .22 0 0 0-.2-.3 .22 .22 0 0 0-.2 .2 .3 .3 0 0 0 .3 .3 .3 .3 0 0 0 .2-.3v-.1a.27 .27 0 0 0 .1 .5 .27 .27 0 0 0 .4-.3l.1-.2v.1a.27 .27 0 0 0 .2 .4 .27 .27 0 0 0 .3-.2l.3-.3-.1 .1a.14 .14 0 0 0 0 .2 .14 .14 0 0 0 .2 0l.4-.4 .1 .5M224.1 122.8l.1-.1a.19 .19 0 0 0-.1-.2 .19 .19 0 0 0-.2 .1 .34 .34 0 0 0-.4 .3 .34 .34 0 0 0 .3 .3 .34 .34 0 0 0 .4-.3 .29 .29 0 0 0-.4-.3 .29 .29 0 0 0-.1 .5l.5-.1 .3-.3 .2 .1a.25 .25 0 0 1 .3 .1 .25 .25 0 0 1 0 .3h-.5M225.5 123.3l.3 .1M226.5 120.2l-.5 .5"/>
</g>
<g fill="none" stroke="#0091ff" stroke-width=".18">
<path d="M139.7 67.2l-.4 .8a.47 .47 0 0 1 .7-.3l.3-.2 .2-.7-.4 .9-.1 .5M140.3 68.7l-.1 .9-.1-.2a.2 .2 0 0 0-.2-.1 .2 .2 0 0 0-.1 .3l.5 .1M140.6 69.5v.2M140.7 67.8l-.1-.1a.22 .22 0 0 0-.3 .1 .22 .22 0 0 0 .1 .3l.3-.2v.2h.2M140.7 69.1v.1M141.1 69.3a.2 .2 0 0 1 .2 .3 .2 .2 0 0 1-.3 0 .2 .2 0 0 1 0-.3h.2v.2M141.5 67.8a.25 .25 0 0 0-.4-.1 .25 .25 0 0 0 0 .4h.4M141.6 67.9a.19 .19 0 0 0 .3 0 .19 .19 0 0 0 0-.3 .27 .27 0 0 0-.3 .3 .27 .27 0 0 0 .3 .3M142.2 68.6l-.1 1a.18 .18 0 0 0-.1-.3 .18 .18 0 0 0-.2 .1 .18 .18 0 0 0 .1 .3h.2M142.8 69.4a.22 .22 0 0 1-.2 .3 .22 .22 0 0 1-.2-.3l.3-.1 .1 .1M143.9 66.8l-.2 .3-.1 .7a.22 .22 0 0 0-.3-.2 .22 .22 0 0 0-.1 .3 .22 .22 0 0 0 .3 .1M143.9 67.9a.15 .15 0 0 0 .2-.2 .15 .15 0 0 0-.2-.1 .28 .28 0 0 0-.1 .4 .28 .28 0 0 0 .3 .1"/>
<path d="M147.3 65.1l-2.3 2.1M147.4 65l-.1-.1-.6 .3 .7-.1v.6"/>
</g>
<g font-size="2.8">
<text x="178" y="190.9">Title:</text>
<text x="187.7" y="190.9">RTAP -</text>
<text x="202" y="190.9">Cargador</text>
</g>
<g font-size="2.1">
<text x="132.7" y="53.1">BQ25606RGER</text>
<text x="139.4" y="50.5">U1</text>
<text x="178" y="184">Sheet:</text>
<text x="178" y="181.2">RTAP</text>
<text x="186.2" y="184">/Cargador/</text>
<text x="178" y="186.7">File:</text>
<text x="184.1" y="186.7">cargador.kicad_sch</text>
<text x="178" y="196.9">KiCad</text>
<text x="178" y="194.1">Size:</text>
<text x="184.7" y="194.1">A4</text>
<text x="185.7" y="196.9">E.D.A.</text>
<text x="193.3" y="196.9">8.0.1</text>
<text x="200" y="194.1">Date:</text>
<text x="207" y="194.1">2024-03-27</text>
<text x="263" y="194.3">Rev:</text>
<text x="263" y="196.9">Id:</text>
<text x="267.1" y="196.9">2/4</text>
<text x="269.4" y="194.3">v0.1.0</text>
</g>
<g font-size="1.8">
<text x="35" y="11.9">1</text>
<text x="85" y="11.9">2</text>
<text x="135" y="11.9">3</text>
<text x="185" y="11.9">4</text>
<text x="235" y="11.9">5</text>
<text x="285" y="11.9">6</text>
<text x="10.3" y="35.9">A</text>
<text x="285.3" y="35.9">A</text>
<text x="117.7" y="54.6" transform="rotate(-90 117.7 54.6)">POWER</text>
<text x="121.9" y="59.4">24</text>
<text x="157.4" y="59.4">19</text>
<text x="161.3" y="59.3">SW</text>
<text x="166" y="54.6" transform="rotate(-90 166 54.6)">POWER</text>
<text x="169.3" y="58">2.2u</text>
<text x="170.2" y="55.5">L1</text>
<text x="181.2" y="54.6" transform="rotate(-90 181.2 54.6)">POWER</text>
<text x="88.2" y="60.6">Vin</text>
<text x="111.8" y="63.1">C1</text>
<text x="111.8" y="65.6">1u</text>
<text x="126" y="60.6">VBUS</text>
<text x="153.1" y="60.6">SW</text>
<text x="153.1" y="63.1">SW</text>
<text x="157.4" y="62">20</text>
<text x="168.9" y="63.1">C3</text>
<text x="168.9" y="65.6">47n</text>
<text x="208.3" y="64.4">C8</text>
<text x="221" y="64.4">C9</text>
<text x="230.1" y="60.6">Vout</text>
<text x="122.5" y="67.1">1</text>
<text x="126" y="68.2">VAC</text>
<text x="151.3" y="68.2">BTST</text>
<text x="157.4" y="67.1">21 BTST</text>
<text x="157.4" y="67.1">21</text>
<text x="208.3" y="66.9">20u</text>
<text x="221" y="66.9">20u</text>
<text x="105.9" y="73.3">GND</text>
<text x="122.5" y="74.7">2</text>
<text x="126" y="75.8">NC</text>
<text x="150.7" y="73.3">REGN</text>
<text x="157.4" y="72.1">22</text>
<text x="161.3" y="72">REGN</text>
<text x="194.3" y="77.1">C2</text>
<text x="202.4" y="75.8">GND</text>
<text x="215.1" y="75.8">GND</text>
<text x="101.3" y="83.4">POWER</text>
<text x="114.3" y="80.9">PMID</text>
<text x="121.9" y="82.3">23</text>
<text x="126" y="83.4">PMID</text>
<text x="152.2" y="80.9">SYS</text>
<text x="152.2" y="83.4">SYS</text>
<text x="157.4" y="79.8">15</text>
<text x="157.4" y="82.3">16</text>
<text x="167.6" y="79.7">Vout</text>
<text x="194.3" y="79.6">4.7u</text>
<text x="10.3" y="85.9">B</text>
<text x="118.1" y="87.2">C6</text>
<text x="118.1" y="89.8">10u</text>
<text x="181.6" y="89.8">C4</text>
<text x="181.8" y="87.2">BAT+</text>
<text x="188.5" y="87.2">GND</text>
<text x="285.3" y="85.9">B</text>
<text x="122.5" y="92.5">6</text>
<text x="126" y="93.6">OTG</text>
<text x="152.4" y="93.6">BAT</text>
<text x="157.4" y="92.5">13</text>
<text x="157.4" y="95">14</text>
<text x="181.6" y="92.3">10u</text>
<text x="99.3" y="99.9">D1</text>
<text x="107.9" y="101.2">R1</text>
<text x="112.3" y="99.9">GND</text>
<text x="122.5" y="97.5">7</text>
<text x="126" y="98.7">PG_N</text>
<text x="152.4" y="96.1">BAT</text>
<text x="166" y="98.1" transform="rotate(-90 166 98.1)">POWER</text>
<text x="168.3" y="99.9">487</text>
<text x="168.8" y="97.4">R3</text>
<text x="175.8" y="101.2">GND</text>
<text x="185.4" y="97.4">Vout</text>
<text x="84.6" y="106.3">Vout</text>
<text x="97.6" y="102.5">PGLED</text>
<text x="107.1" y="103.7">2.2k</text>
<text x="118.1" y="106.3">PG_N</text>
<text x="151.3" y="103.7">ICHG</text>
<text x="157.4" y="102.6">10</text>
<text x="157.4" y="107.7">12</text>
<text x="161.3" y="102.5">ICHG</text>
<text x="168.8" y="107.5">R4</text>
<text x="189.2" y="105.3">D2</text>
<text x="189.2" y="107.9">STATLED</text>
<text x="122.5" y="112.8">9</text>
<text x="126" y="113.9">CE_N</text>
<text x="151.3" y="108.8">VSET</text>
<text x="152.1" y="113.9">ILIM</text>
<text x="158" y="112.8">8</text>
<text x="161.3" y="112.7">ILIM</text>
<text x="168.3" y="110.1">165</text>
<text x="175.8" y="108.8">GND</text>
<text x="188" y="112.6">R2</text>
<text x="198.1" y="111.4">REGN</text>
<text x="117.3" y="119">GND</text>
<text x="151.5" y="119">STAT</text>
<text x="158" y="117.9">5</text>
<text x="161.3" y="117.8">STAT</text>
<text x="175.8" y="117.7">GND</text>
<text x="188" y="115.2">2.2k</text>
<text x="200.7" y="116.4">R6</text>
<text x="200.7" y="119">10k</text>
<text x="109.8" y="121.5">D+</text>
<text x="122.5" y="120.4">3</text>
<text x="122.5" y="125.5">4</text>
<text x="126" y="121.5">D+</text>
<text x="153.6" y="124.1">TS</text>
<text x="157.4" y="122.9">11</text>
<text x="162.6" y="122.8">TS</text>
<text x="109.8" y="126.6">D-</text>
<text x="126" y="126.6">D-</text>
<text x="151.9" y="129.1">GND</text>
<text x="151.9" y="131.7">GND</text>
<text x="157.4" y="128">17</text>
<text x="157.4" y="130.6">18</text>
<text x="165.3" y="129.1">GND</text>
<text x="200.7" y="127.9">R5</text>
<text x="200.7" y="130.4">10k</text>
<text x="10.3" y="135.9">C</text>
<text x="152.1" y="134.2">PAD</text>
<text x="157.4" y="133.1">25</text>
<text x="285.3" y="135.9">C</text>
<text x="159.3" y="141.8">GND</text>
<text x="196.1" y="139.3">GND</text>
<text x="10.3" y="185.9">D</text>
<text x="285.3" y="185.9">D</text>
<text x="35" y="199.9">1</text>
<text x="85" y="199.9">2</text>
<text x="135" y="199.9">3</text>
<text x="185" y="199.9">4</text>
<text x="235" y="199.9">5</text>
<text x="285" y="199.9">6</text>
</g>
</svg>
